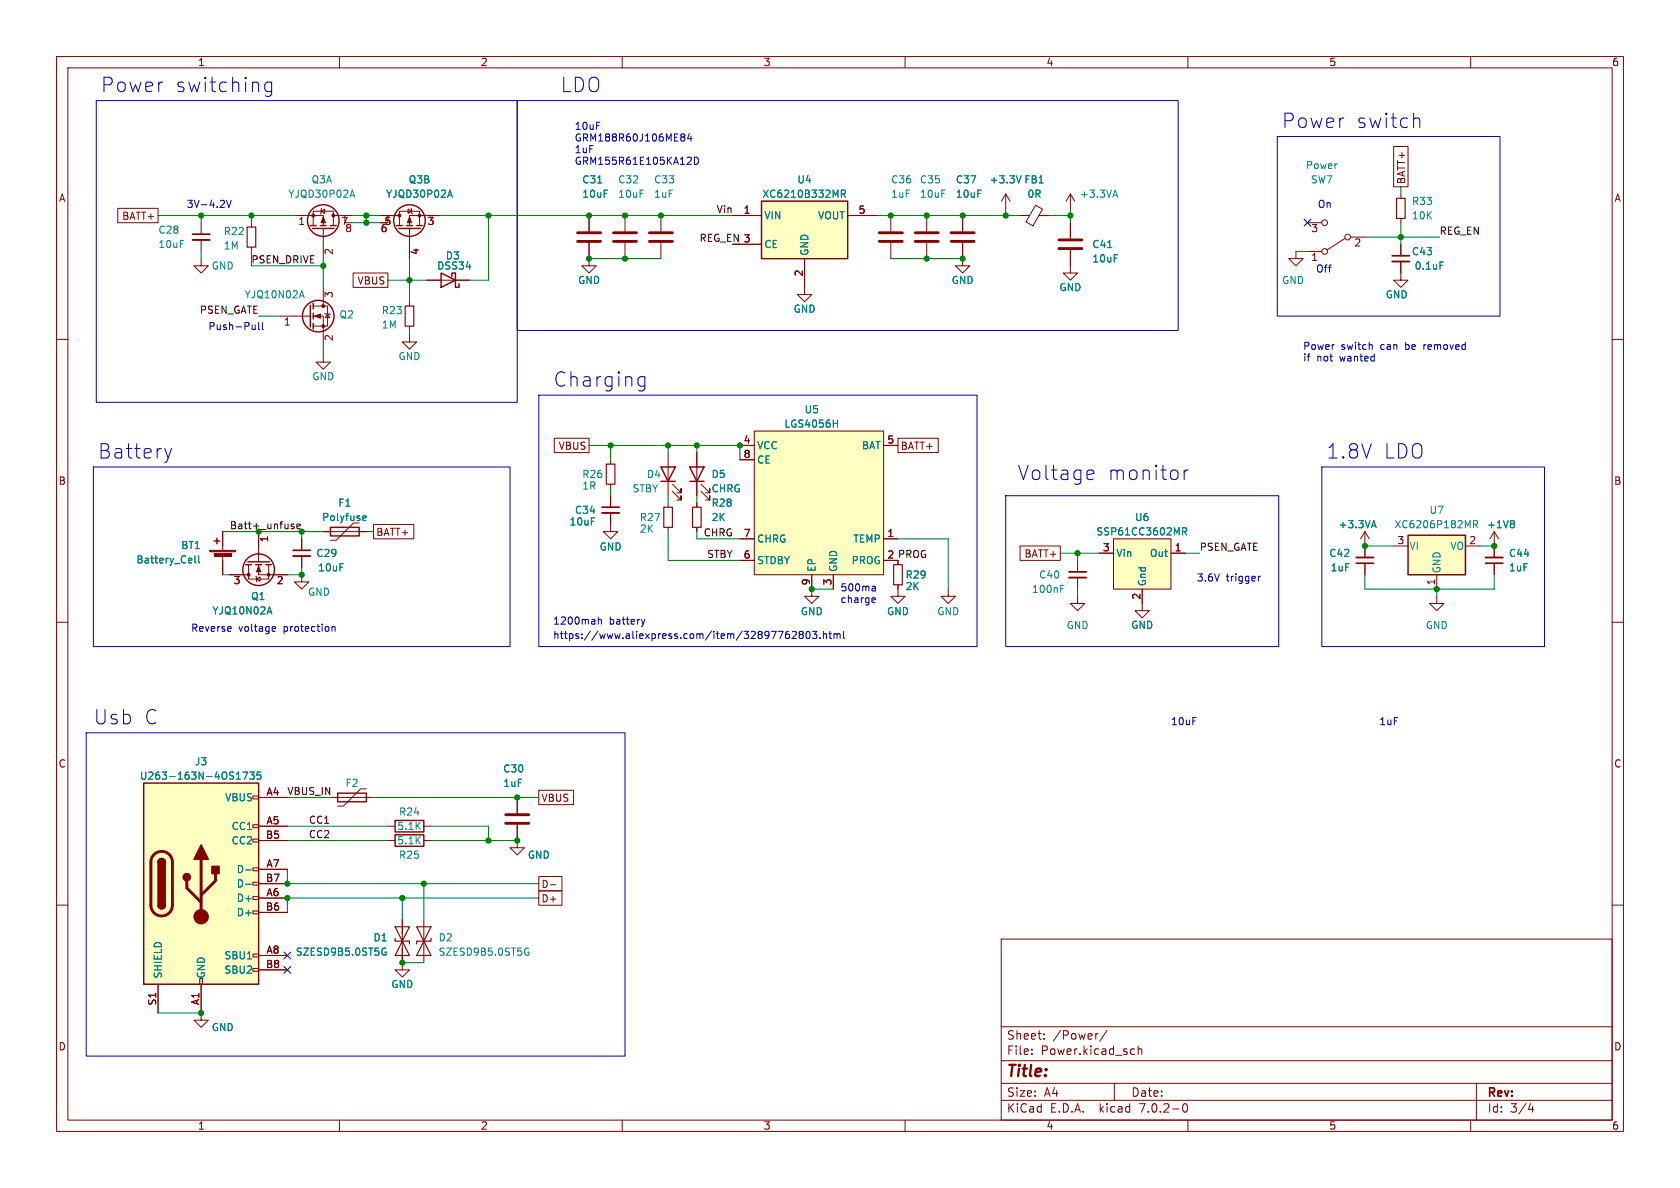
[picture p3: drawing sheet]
<svg xmlns="http://www.w3.org/2000/svg" width="297mm" height="210mm" viewBox="0 0 297 210" stroke-linecap="round" stroke-linejoin="round" font-family="sans-serif">
<g fill="none" stroke="#840000" stroke-width=".18">
<path d="M10 10h277v190h-277zM12 12h273v186h-273zM60 10v2M110 10v2M160 10v2M210 10v2M260 10v2M20.8 36.8h7.1v2.6h-7.1zM35.6 39.4v2M44.4 39.4v.7M52.1 38.1h5v1.8M55.4 39.9v-2.6h3.5v2.6"/>
<path d="M56.8 37.3l.6-.3v.7zM56.9 36.8l-.1 .2v.7l-.2 .1M58.9 38.1h3.3M61 38.1v1.3M61 39.4h1.2M67.3 39.4h1.2M67.3 38.1h3.3M68.6 38.1v1.3M70.6 39.9v-2.6h3.6v2.6M72.1 37l.7 .3-.7 .4zM72.6 36.8l.2 .2v.7l.1 .1M77.5 38.1h-5.1v1.8"/>
<path d="M104.1 38.1v2.8M110.5 38.1v2.8M116.8 38.1v2.8M129.5 38.1h5.1M149.9 38.1h5M157.5 38.1v2.8M163.8 38.1v2.8M170.2 38.1v2.8M177.8 34.3l.8 1.3M177.8 34.3v2.5M177.8 34.3l-.8 1.3M180.3 38.1h1.7"/>
<path d="M183.1 36.3l1.2 .7-1.7 2.9-1.2-.7zM183.7 38.1h1.7M189.2 34.3l-.7 1.3M189.2 34.3v2.5M189.2 39.4v2.8M189.2 34.3l.8 1.3M231.1 39.4h2.6M246.4 25.9h2.5v7.1h-2.5zM247.6 34.3v.8M247.6 38.6v.8M10 60h2M35.6 45.7v1.3h1.2l-1.2 1.3-1.3-1.3h1.3"/>
<path d="M35.6 42.4v2.1M44.4 43.7v.8M49.5 55.9h5.4M55.4 55.9h1.7v5.1M55.4 54.1h2.5v3.6h-2.5M57.1 40.4v5.3M57.1 50.8v3.3M57.4 55.4l.1 .1h.8l.1 .1M57.9 55.5l.4 .6h-.8zM62.4 48.3h6.2v2.5h-6.2zM72.4 59.2v1.3h1.3l-1.3 1.2-1.3-1.2h1.3M72.4 40.4v5.3"/>
<path d="M72.4 53.3v.8M72.4 57.7v.7M75.4 49.5h7.7M104.1 42.9v4.1h1.3l-1.3 1.3-1.2-1.3h1.2M110.5 42.9v2.8M116.8 42.9v2.8M129.5 43.2h5.1M142.2 45.7v6.4h1.3l-1.3 1.2-1.2-1.2h1.2M157.5 42.9v2.8M163.8 42.9v2.8M170.2 42.9v4.1h1.2l-1.2 1.3-1.3-1.3h1.3M189.2 44.2v4.1h1.3l-1.3 1.2-1.2-1.2h1.2"/>
<path d="M229.1 44.5v1.2h-1.3l1.3 1.3 1.3-1.3h-1.3M231.1 44.5h2.6M237.7 42.2l-3.1 2M238.8 41.9h2.5M247.6 46.2v3.3h1.3l-1.3 1.3-1.2-1.3h1.2M247.6 43.2v2M285 60h2M57.1 62.7v1.3h1.3l-1.3 1.3-1.2-1.3h1.2M98 77.5h6.1v2.5h-6.1zM130.8 78.7h2.5M133.3 76.2h22.9v25.4h-22.9zM156.2 78.7h2.5"/>
<path d="M158.7 77.5h7.2v2.5h-7.2zM39.4 94v3.3M39.4 98.3v3.3M43.9 99.8v2.6h3.6v-2.6M45.7 99.8v1.8h5.1M45.7 94v5.3M53.3 95.3v2M53.3 98.3v2M57.1 94h7.7M63.5 92.5h-1l-3.1 3h-1M66 92.7h7.2v2.6h-7.2zM107.9 90.7v3.3h-1.2l1.2 1.3 1.3-1.3h-1.3"/>
<path d="M107.9 81.3v.7M107.9 85.6v.8M107.9 87.6v2.1M118.1 80v7.6M118.1 88.9v.8M118.1 93.2v.8M118.9 86.9l1.5 1.5v-.8v.8h-.8M118.9 85.6l1.5 1.5v-.7v.7h-.8M123.2 80v7.6M123.2 88.9v.8M123.2 93.2v.8M124 86.9l1.5 1.5v-.8v.8h-.8"/>
<path d="M124 85.6l1.5 1.5v-.7v.7h-.8M130.8 95.3h2.5M130.8 99.1h2.5M130.8 81.3h2.5M156.2 99.1h2.5v.7M156.2 95.3h2.5M180.3 96.5h7.2v2.6h-7.2zM190.5 99.1v2M194.3 97.8h2.5M196.8 95.3h10.2v8.8h-10.2zM207 97.8h2.5M241.3 94l-.8 1.3"/>
<path d="M241.3 94v4.6M241.3 99.6v2M241.3 94l.8 1.3M246.4 96.5h2.5M259.1 96.5h2.5M264.2 94l-.8 1.3M264.2 94v4.6M264.2 99.6v2M264.2 94l.7 1.3M10 110h2M40.6 101.6h3.3M45.2 101.9l.1 .1v.7l.2 .2"/>
<path d="M45.3 102.4l.7-.4v.7zM53.3 101.6v1.3h1.3l-1.3 1.2-1.2-1.2h1.2M143.5 101.6v3.8h-1.3l1.3 1.3 1.3-1.3h-1.3M147.3 101.6v2.5M158.7 103.4v2h-1.2l1.2 1.3 1.3-1.3h-1.3M167.6 104.1v1.3h-1.2l1.2 1.3 1.3-1.3h-1.3M190.5 105.4v1.3h-1.3l1.3 1.3 1.3-1.3h-1.3M190.5 102.1v2M201.9 104.1v3.9h-1.2l1.2 1.2 1.3-1.2h-1.3M254 105.4v1.3h-1.3l1.3 1.3 1.3-1.3h-1.3M254 101.6v2.5M285 110h2"/>
<path d="M64.8 139.4h-1l-3.1 3.1h-1M95.2 139.7h6.2v2.5h-6.2zM10 160h2M44.7 158.5h1v.5h-1zM44.7 156h1v.5h-1zM44.7 153.4h1v.5h-1zM44.7 148.3h1v.5h-1zM44.7 145.8h1v.5h-1zM44.7 140.7h1v.5h-1zM45.7 148.6h5.1M45.7 146.1h5.1M45.7 141h5.1"/>
<path d="M45.7 158.8h5.1M45.7 153.7h5.1M45.7 156.2h5.1M58.4 141h7.6M68.6 148.6h1.2M68.6 146.1h1.2M74.9 148.6h1.3M74.9 146.1h1.3M91.4 145.8v4.1h1.3l-1.3 1.2-1.2-1.2h1.2M91.4 141v2.8M95.2 157.5h4.1v2.5h-4.1zM95.2 154.9h4.1v2.6h-4.1z"/>
<path d="M97.3 156.4h1M285 160h2M27.9 174v5.1M35.3 173h.5v1h-.5zM35.6 174v6.3h1.2l-1.2 1.3-1.3-1.3h1.3M44.7 171.2h1v.5h-1zM44.7 168.7h1v.5h-1zM44.7 161h1v.5h-1zM45.7 168.9h5.1M45.7 161.3h5.1M45.7 171.5h5.1M71.1 162.6v8.9h-1.3l1.3 1.2 1.3-1.2h-1.3"/>
<path d="M74.9 162.6v7.6M177 166h108v32h-108zM60 198v2M110 198v2M160 198v2M177 194.5h108M177 191.5h108M177 187.5h108M177 181.5h108M182.4 186.3v.1M182.4 185.5v.1M184.6 183.6v.1"/>
<path d="M184.6 182.8v.1M194 182.7h.1M195.7 182.1l-1.3 2M197 191.5v3M200.1 185.4l.5 .1M200.6 186.3l-.5 .1M201.2 185.5l.2-.1 .4 .1 .1 .9M201.2 184.9v1.5M209.2 195.2l.2-.1a.81 .81 0 0 1 .6 .6 .81 .81 0 0 1-.3 .8l-.1 .1a.81 .81 0 0 1-.4-1.4zM210 198v2M260 198v2M261 191.5v6.5"/>
<path d="M270.2 196.1h.9M270.9 195.6v1"/>
<circle cx="234.2" cy="39.4" r=".51"/>
<circle cx="234.2" cy="44.5" r=".51"/>
<circle cx="238.3" cy="41.9" r=".51"/>
</g>
<g fill="none" stroke="#008484" stroke-width=".18">
<path d="M62 34.5h.6M62.3 33.6l.4 1.3M79.2 34.5h.7M79.6 33.6l.4 1.3M148.7 34.3l.6-.1 .2-.2-.1-.3-.7-.1v1.3M149 34.3l.5 .6M180.5 31.1l-.4 1.2M196.8 34.5h.7M197.2 33.6l.4 1.3M53 52.3h.7M53.4 51.4l.4 1.3M254.6 46.3h.6"/>
<path d="M147.3 74.9h.7M148 74.2v1.3M34.5 98.3v1l.1 .2M35.1 98.3v1l.2 .2M64.2 92h.5M64.2 91.2h.4l.1 .3-.6 .1M209.1 94l.6-.1 .1-.2-.1-.3-.6-.1v1.3M209.4 94l.4 .6M242.6 92.9h.6M242.9 92l.4 1.3M260.5 92.7l.6-.1 .1-.1v-.4l-.7-.1v1.3M260.8 92.7l.4 .6"/>
<path d="M267.5 92l.2 .3-.2 .3 .2 .2v.3l-.2 .2M47.3 108.2h.6M47.6 107.3l.5 1.2M187.5 103.5h.6M41.8 137.7h.7M42.9 136.5h.9l-.6 1.2M44.1 136.5h.8l-.4 .5 .4 .1v.5l-.2 .1-.6-.1M46.1 136.5h-.6l-.1 .6 .2-.1h.4l.1 .2v.4l-.2 .1-.5-.1M43.4 153.8h1M43.4 156.3h1M43.7 169.5h.8M67.7 167.7h.5"/>
<path d="M68 168.3h.3v.4l-.3 .2-.3-.1M93 167.7h.4M93.3 168.3h.2v.4l-.2 .2-.3-.1"/>
</g>
<g fill="none" stroke="#840000" stroke-width=".51">
<path d="M102.1 42.7h4.1M102.1 41.1h4.1M108.5 42.7h4M108.5 41.1h4M114.8 42.7h4.1M114.8 41.1h4.1M155.4 42.7h4.1M155.4 41.1h4.1M161.8 42.7h4.1M161.8 41.1h4.1M168.1 42.7h4.1M168.1 41.1h4.1"/>
<path d="M187.2 43.9h4.1M187.2 42.4h4.1M27.2 151.1a1.9 1.9 0 0 1 2.1-.5 1.9 1.9 0 0 1 1.2 1.8v7.6a1.91 1.91 0 0 1-1.9 1.9 1.91 1.91 0 0 1-1.9-1.9v-7.8l.2-.6zM33 155.7v1.3l2.6 2.5M35.6 151.9v10.2M38.1 154.4v1.3l-2.5 2.5M89.4 145.5h4.1M89.4 144h4.1"/>
</g>
<path d="M34 42.4h3.1M246.1 46.2h3.1M51.8 98.3h3.1M106.4 90.7h3.1M239.8 98.6h3M262.6 98.6h3.1M189 102.1h3" fill="none" stroke="#840000" stroke-width=".33"/>
<path d="M34 41.4h3.1M246.1 45.2h3.1M51.8 97.3h3.1M106.4 89.7h3.1M239.8 99.6h3M262.6 99.6h3.1M189 101.1h3" fill="none" stroke="#840000" stroke-width=".3"/>
<g fill="none" stroke="#840000" stroke-width=".2">
<path d="M246.9 35.1h1.5v3.5h-1.5zM43.7 40.1h1.5v3.6h-1.5zM71.6 54.1h1.6v3.6h-1.6zM107.2 82h1.5v3.6h-1.5zM117.3 89.7h1.6v3.5h-1.6zM122.4 89.7h1.6v3.5h-1.6zM158 99.8h1.5v3.6h-1.5zM69.8 165.9v.5h2.6v.5M69.8 163.8h2.6l-1.3 2.6zM71.1 166.4l1.3 2.5h-2.6zM73.7 163.8h2.5l-1.3 2.6zM74.9 166.4l1.3 2.5h-2.5z"/>
<path d="M76.2 165.9v.5h-2.5v.5"/>
</g>
<g fill="none" stroke="#840000" stroke-width=".25">
<path d="M54.9 39.9h1M56.6 39.9h1.1M58.4 39.9h1M70.1 39.9h1M71.9 39.9h1M73.7 39.9h1M134.6 35.6h15.3v10.1h-15.3zM54.9 54v3.8M55.2 40.4h3.9M55.4 53.6v1M55.4 55.4v1M55.4 57.2v1"/>
<path d="M70.5 40.4h3.8M78 48.3l2.5 1.2-2.5 1.3zM79.9 48.9v-.6h.6v2.5h.7v-.6M37.8 95.6h1.1M38.4 95.1v1M43.4 99.8h1M43.8 99.3h3.8M45.2 99.8h1M47 99.8h1M58.4 93.2h5.1v1.5h-5.1zM116.8 82.6h2.6l-1.3 2.5zM116.8 85.1h2.6"/>
<path d="M121.9 82.6h2.6l-1.3 2.5zM121.9 85.1h2.6M248.9 94.6h10.2v7h-10.2zM25.4 138.4h20.3v35.6h-20.3zM27.9 152.4a.64 .64 0 0 1 .7-.6 .64 .64 0 0 1 .6 .6M59.7 140.2h5.1v1.5h-5.1zM69.8 147.6h5.1v2h-5.1zM69.8 145h5.1v2.1h-5.1zM27.9 160a.64 .64 0 0 0 .7 .7 .64 .64 0 0 0 .6-.7"/>
<circle cx="57.1" cy="39" r="2.79"/>
<circle cx="72.4" cy="39" r="2.79"/>
<circle cx="56.3" cy="55.9" r="2.79"/>
<circle cx="45.7" cy="100.7" r="2.79"/>
</g>
<g fill="#840000" stroke="#840000" stroke-width=".18">
<path d="M37.1 97.3h4.6v.2h-4.6z"/>
<path d="M37.9 97.9h3v.5h-3z"/>
<path d="M45.7 100.1l.4 1h-.8z"/>
<path d="M57.1 38.4l.4 1h-.7z"/>
<path d="M55.6 55.9l1-.4v.8z"/>
<path d="M72.4 38.4l.4 1h-.8z"/>
<circle cx="47.5" cy="101.6" r=".25"/>
<circle cx="43.9" cy="101.6" r=".25"/>
<circle cx="35.6" cy="162.1" r="1.27"/>
<circle cx="55.4" cy="38.1" r=".25"/>
<circle cx="58.9" cy="38.1" r=".25"/>
<circle cx="57.1" cy="57.7" r=".25"/>
<circle cx="57.1" cy="54.1" r=".25"/>
<circle cx="74.2" cy="38.1" r=".25"/>
<circle cx="70.6" cy="38.1" r=".25"/>
</g>
<g fill="#ffffc2" stroke="#ffffc2" stroke-width=".18">
<path d="M133.3 76.2h22.9v25.4h-22.9z"/>
<path d="M25.4 138.4h20.3v35.6h-20.3z"/>
<path d="M134.6 35.6h15.3v10.1h-15.3z"/>
<path d="M196.8 95.3h10.2v8.8h-10.2z"/>
<path d="M248.9 94.6h10.2v7h-10.2z"/>
</g>
<g fill="#840000" stroke="#840000" stroke-width=".25">
<path d="M27.9 160h1.3a.64 .64 0 0 1-.6 .7 .64 .64 0 0 1-.7-.7z"/>
<path d="M27.9 152.4h1.3v7.6h-1.3z"/>
<path d="M28.1 152a.64 .64 0 0 1 .7-.2 .64 .64 0 0 1 .4 .6h-1.3z"/>
<path d="M35.6 149.4l1.2 2.5h-2.5z"/>
<path d="M37.5 153.2h1.2v1.2h-1.2z"/>
<circle cx="33" cy="155.1" r=".63"/>
</g>
<path d="M51.6 93.1h.3l.1 .2-.2 .2h-.2M51.6 92.6l.3 .1M52.5 93.1l.6-.2-.1-.2-.3-.1-.2 .2 .1 .6h.4" fill="none" stroke="#000" stroke-width=".18"/>
<g fill="none" stroke="#0000c2" stroke-width=".18">
<path d="M17 17.8h74.4v53.3h-74.4zM48 14.5v2.1a.69 .69 0 0 1-1.1 .3M48 14.6l-.7-.1-.5 .5v.7l.3 .4 .2 .1 .7-.1M91.4 17.8h116.9v40.6h-116.9zM40 35.4l.5 1.3 .4-1.3M120.8 23.7l.3 .2-.3 .3 .3 .3v.2l-.3 .2M121.4 29.1h.8M121.9 23.6l-.3 .9h.7M122.2 24.1v.8M122.2 27.9v.4M122.8 27.8a.64 .64 0 0 1 .7 .6 .64 .64 0 0 1-.7 .7zM225.8 24.1h39.4v31.8h-39.4z"/>
<path d="M250.3 20.9l.6 .1 .1 .2v1.3M45.1 57.4v.9M45.1 58.1l-.3 .2M45.7 57v1.1l.2 .2M46.4 57v1.1l.2 .2M29.1 79.3l.6 1.7M30.3 79.3l-.6 1.7M95.2 69.9h77.5v44.4h-77.5zM113 68.1l.3 .2 .7-.2M113 66.7l.3-.1 .7 .1M114 66.6v2a.69 .69 0 0 1-.8 .5M242.4 60.9l.2 .2v.7"/>
<path d="M16.5 82.6h73.7v31.7h-73.7zM29.7 81l-.2 .6M177.8 87.6h48.3v26.7h-48.3zM192.5 83.1l.8 .1 .1 .5-1.2 .2M193.3 84.7l-.8 .1M209.3 83.1v1.7M210.1 83.1a.65 .65 0 0 0-.8 .5M233.7 82.6h39.3v31.7h-39.3zM48.3 110.8h.4v.3l-.6 .1M48.7 111.5l-.4 .1M58.7 110.9l.2-.1h.3v.8M58.7 110.8v.8"/>
<path d="M105.8 109.1v1.2M105.8 109.6l.2-.1h.3v.8M114 109.5l-.3 .8M139.5 111.6l-.4 .1a.86 .86 0 0 0 0 1.2l.4-.1 .1-.5-.3-.2h-.2l-.2 .2M140.1 111.7l.4-.1 .3 .4-.8 .9h.8M141.5 112.1l-.2-.2 .2-.3 .4 .1 .1 .1-.2 .3M141.5 112.1l-.2 .3v.4l.2 .1 .4-.1 .1-.2-.1-.3-.1-.2M141.5 112.1h.3M142.6 111.7l.2-.1a.68 .68 0 0 1 .4 .6 .68 .68 0 0 1-.4 .7l-.2-.1-.1-.4zM143.6 111.6h.8l-.4 .5 .4 .1v.6l-.2 .1-.6-.1M145 112.8v.1M145.6 111.6v1.3"/>
<path d="M145.6 112.1l.1-.1 .3 .1 .1 .8M146.5 112h.5M146.7 111.6v1.1l.3 .2M147.4 112.1l.4-.1 .2 .2M147.4 112v.9M148 112.2l.2-.2 .3 .1v.8M148 112.2v.7M149.1 111.6v1.1l.2 .2M154.3 103.6h.3l.2 .2v.7M154.3 105.7h.4l.1 .3-.6 .1M154.7 106.5h-.4M154.8 104.4l-.5 .1"/>
<path d="M154.8 103.9l-.5 .1M222.5 101.9v.8M222.8 101.9l-.3 .2M15.2 129.5h95.3v57.2h-95.3z"/>
</g>
<g fill="none" stroke="#008400" stroke-width=".18">
<path d="M27.9 38.1h24.2M35.6 38.1v1.3M44.4 38.1v1.3M62.2 38.1h5.1M62.2 39.4h5.1M64.8 38.1v1.3M77.5 38.1h52M86.4 38.1v11.4h-3.3M154.9 38.1h25.4M177.8 36.8v1.3M185.4 38.1h3.8M189.2 36.8v2.6"/>
<path d="M247.6 33v1.3M247.6 39.4v3.8M35.6 44.5v1.2M44.4 44.5v2.5h12.7M45.7 55.9h3.8M57.1 45.7v5.1M68.6 49.5h6.8M72.4 45.7v7.6M72.4 58.4v.8M104.1 45.7h12.7M157.5 45.7h12.7M229.1 44.5h2"/>
<path d="M241.3 41.9h13.2M57.1 61v1.7M104.1 78.7h26.7v2.6M107.9 78.7v2.6M118.1 78.7v1.3M123.2 78.7v1.3M39.4 94h17.7M53.3 94v1.3M64.8 94h1.2M107.9 86.4v1.2M118.1 94v5.1h12.7M118.1 87.6v1.3"/>
<path d="M123.2 94v1.3h7.6M123.2 87.6v1.3M158.7 95.3h8.9v8.8M187.5 97.8h6.8M190.5 97.8v1.3M209.5 97.8h2.6M241.3 96.5h5.1M261.6 96.5h2.6M39.4 101.6h1.2M53.3 100.3v1.3h-2.5M143.5 104.1h3.8M190.5 104.1v1.3"/>
<path d="M241.3 101.6v2.5h22.9v-2.5M254 104.1v1.3M50.8 153.7v2.5h44.4M50.8 148.6h17.8M50.8 141h7.6M50.8 146.1h17.8M66 141h29.2M71.1 158.8v3.8M74.9 156.2v6.4M76.2 146.1h10.2v2.5M76.2 148.6h15.2M95.2 158.8h-44.4v2.5"/>
<path d="M27.9 179.1h7.7M71.1 170.2h3.8"/>
</g>
<path d="M230.5 38.8l1.2 1.2M231.7 38.8l-1.2 1.2M50.2 168.3l1.2 1.2M50.2 170.8l1.2 1.3M51.4 168.3l-1.2 1.2M51.4 170.8l-1.2 1.3" fill="none" stroke="#000084" stroke-width=".18"/>
<g fill="#008400" stroke="#008400" stroke-width=".18">
<circle cx="35.6" cy="179.1" r=".46"/>
<circle cx="74.9" cy="156.2" r=".46"/>
<circle cx="71.1" cy="158.8" r=".46"/>
<circle cx="86.4" cy="148.6" r=".46"/>
<circle cx="91.4" cy="148.6" r=".46"/>
<circle cx="91.4" cy="141" r=".46"/>
<circle cx="71.1" cy="170.2" r=".46"/>
<circle cx="50.8" cy="158.8" r=".46"/>
<circle cx="50.8" cy="156.2" r=".46"/>
<circle cx="241.3" cy="96.5" r=".46"/>
<circle cx="264.2" cy="96.5" r=".46"/>
<circle cx="254" cy="104.1" r=".46"/>
<circle cx="190.5" cy="97.8" r=".46"/>
<circle cx="110.5" cy="38.1" r=".46"/>
<circle cx="116.8" cy="38.1" r=".46"/>
<circle cx="72.4" cy="49.5" r=".46"/>
<circle cx="104.1" cy="45.7" r=".46"/>
<circle cx="104.1" cy="38.1" r=".46"/>
<circle cx="86.4" cy="38.1" r=".46"/>
<circle cx="64.8" cy="38.1" r=".46"/>
<circle cx="64.8" cy="39.4" r=".46"/>
<circle cx="118.1" cy="78.7" r=".46"/>
<circle cx="107.9" cy="78.7" r=".46"/>
<circle cx="130.8" cy="78.7" r=".46"/>
<circle cx="143.5" cy="104.1" r=".46"/>
<circle cx="44.4" cy="38.1" r=".46"/>
<circle cx="35.6" cy="38.1" r=".46"/>
<circle cx="157.5" cy="38.1" r=".46"/>
<circle cx="163.8" cy="38.1" r=".46"/>
<circle cx="177.8" cy="38.1" r=".46"/>
<circle cx="170.2" cy="38.1" r=".46"/>
<circle cx="123.2" cy="78.7" r=".46"/>
<circle cx="110.5" cy="45.7" r=".46"/>
<circle cx="163.8" cy="45.7" r=".46"/>
<circle cx="170.2" cy="45.7" r=".46"/>
<circle cx="53.3" cy="94" r=".46"/>
<circle cx="53.3" cy="101.6" r=".46"/>
<circle cx="57.1" cy="47" r=".46"/>
<circle cx="247.6" cy="41.9" r=".46"/>
<circle cx="189.2" cy="38.1" r=".46"/>
</g>
<g font-size="3.5" fill="#0000c2">
<text x="17.8" y="16.5">Power</text>
<text x="30.8" y="16.5">switching</text>
<text x="99.1" y="16.5">LDO</text>
<text x="226.6" y="22.9">Power</text>
<text x="239.6" y="22.9">switch</text>
<text x="97.8" y="68.6">Charging</text>
<text x="17.3" y="81.3">Battery</text>
<text x="234.4" y="81.3">1.8V</text>
<text x="244.5" y="81.3">LDO</text>
<text x="179.8" y="85.1">Voltage</text>
<text x="195.7" y="85.1">monitor</text>
<text x="16.5" y="128.3">Usb</text>
<text x="25.3" y="128.3">C</text>
</g>
<text font-size="2.8" fill="#840000" x="178" y="190.8">Title:</text>
<g font-size="2.1" fill="#840000">
<text x="178" y="183.9">Sheet:</text>
<text x="186.2" y="183.9">/Power/</text>
<text x="178" y="186.6">File:</text>
<text x="184" y="186.6">Power.kicad_sch</text>
<text x="178" y="196.8">KiCad</text>
<text x="178" y="194">Size:</text>
<text x="184.6" y="194">A4</text>
<text x="185.7" y="196.8">E.D.A.</text>
<text x="194.4" y="196.8">kicad</text>
<text x="200" y="194">Date:</text>
<text x="201.5" y="196.8">7.0.2-0</text>
<text x="263" y="194.2">Rev:</text>
<text x="263" y="196.8">Id:</text>
<text x="267" y="196.8">3/4</text>
</g>
<g font-size="1.8" fill="#840000">
<text x="35" y="11.8">1</text>
<text x="85" y="11.8">2</text>
<text x="135" y="11.8">3</text>
<text x="185" y="11.8">4</text>
<text x="235" y="11.8">5</text>
<text x="285" y="11.8">6</text>
<text x="10.4" y="35.8">A</text>
<text x="248.6" y="32.5" transform="rotate(-90 248.6 32.5)">BATT+</text>
<text x="285.4" y="35.8">A</text>
<text x="21.5" y="39">BATT+</text>
<text x="52.7" y="40">1</text>
<text x="60.3" y="40">7</text>
<text x="61" y="41.3">8</text>
<text x="67.2" y="41.3">6</text>
<text x="67.9" y="40">5</text>
<text x="75.5" y="40">3</text>
<text x="131.4" y="37.8">1</text>
<text x="151.7" y="37.8">5</text>
<text x="231.7" y="41.3">3</text>
<text x="59.1" y="45.1" transform="rotate(-90 59.1 45.1)">2</text>
<text x="74.3" y="45.1" transform="rotate(-90 74.3 45.1)">4</text>
<text x="131.4" y="42.9">3</text>
<text x="231.7" y="46.4">1</text>
<text x="239.4" y="43.8">2</text>
<text x="59.1" y="52.7" transform="rotate(-90 59.1 52.7)">3</text>
<text x="63.1" y="50.4">VBUS</text>
<text x="142" y="48.9" transform="rotate(-90 142 48.9)">2</text>
<text x="50.1" y="57.8">1</text>
<text x="59.1" y="60.4" transform="rotate(-90 59.1 60.4)">2</text>
<text x="98.6" y="79.7">VBUS</text>
<text x="131.4" y="78.5">4</text>
<text x="131.4" y="81">8</text>
<text x="156.8" y="78.5">5</text>
<text x="159.2" y="79.7">BATT+</text>
<text x="10.3" y="85.8">B</text>
<text x="285.3" y="85.8">B</text>
<text x="47.6" y="95.9" transform="rotate(-90 47.6 95.9)">1</text>
<text x="66.5" y="94.9">BATT+</text>
<text x="131.4" y="95">7</text>
<text x="156.8" y="95">1</text>
<text x="131.4" y="98.8">6</text>
<text x="156.8" y="98.8">2</text>
<text x="181" y="98.7">BATT+</text>
<text x="194.9" y="97.5">3</text>
<text x="207.6" y="97.5">1</text>
<text x="247" y="96.3">3</text>
<text x="259.7" y="96.3">2</text>
<text x="41.2" y="103.5">3</text>
<text x="48.9" y="103.5">2</text>
<text x="143.3" y="103.5" transform="rotate(-90 143.3 103.5)">9</text>
<text x="147.1" y="103.5" transform="rotate(-90 147.1 103.5)">3</text>
<text x="201.7" y="106.1" transform="rotate(-90 201.7 106.1)">2</text>
<text x="253.7" y="103.5" transform="rotate(-90 253.7 103.5)">1</text>
<text x="10.3" y="135.8">C</text>
<text x="285.3" y="135.8">C</text>
<text x="47" y="140.7">A4</text>
<text x="95.7" y="141.9">VBUS</text>
<text x="47" y="148.3">B5</text>
<text x="47" y="145.8">A5</text>
<text x="47" y="156">B7</text>
<text x="47" y="153.4">A7</text>
<text x="47" y="161">B6</text>
<text x="47" y="158.5">A6</text>
<text x="95.7" y="159.7">D+</text>
<text x="95.7" y="157.1">D-</text>
<text x="47" y="171.2">B8</text>
<text x="47" y="168.7">A8</text>
<text x="27.7" y="177.8" transform="rotate(-90 27.7 177.8)">S1</text>
<text x="35.3" y="177.7" transform="rotate(-90 35.3 177.7)">A1</text>
<text x="10.3" y="185.8">D</text>
<text x="285.3" y="185.8">D</text>
<text x="35" y="199.8">1</text>
<text x="85" y="199.8">2</text>
<text x="135" y="199.8">3</text>
<text x="185" y="199.8">4</text>
<text x="235" y="199.8">5</text>
<text x="285" y="199.8">6</text>
</g>
<g font-size="1.8" fill="#0000c2">
<text x="101.6" y="23">10uF</text>
<text x="101.6" y="25.1">GRM188R60J106ME84</text>
<text x="101.6" y="27.2">1uF</text>
<text x="101.6" y="29.2">GRM155R61E105KA12D</text>
<text x="33" y="36.8">3V-4.2V</text>
<text x="232.9" y="36.8">On</text>
<text x="232.5" y="48.3">Off</text>
<text x="36.8" y="58.4">Push-Pull</text>
<text x="230.4" y="61.9">Power</text>
<text x="230.4" y="64">if</text>
<text x="232.8" y="64">not</text>
<text x="236.9" y="64">wanted</text>
<text x="237.1" y="61.9">switch</text>
<text x="244.1" y="61.9">can</text>
<text x="248.6" y="61.9">be</text>
<text x="251.9" y="61.9">removed</text>
<text x="148.6" y="104.6">500ma</text>
<text x="148.6" y="106.7">charge</text>
<text x="211.6" y="102.9">3.6V</text>
<text x="216.8" y="102.9">trigger</text>
<text x="33.8" y="111.8">Reverse</text>
<text x="42.2" y="111.8">voltage</text>
<text x="50.2" y="111.8">protection</text>
<text x="97.8" y="110.5">1200mah</text>
<text x="97.8" y="113">https://www.aliexpress.com/item/32897762803.html</text>
<text x="107.7" y="110.5">battery</text>
<text x="207" y="128.3">10uF</text>
<text x="243.8" y="128.3">1uF</text>
</g>
<g font-size="1.8" fill="#008484">
<text x="50.9" y="35.1">YJQD30P02A</text>
<text x="55" y="32.6">Q3A</text>
<text x="68.2" y="35.1">YJQD30P02A</text>
<text x="72.2" y="32.6">Q3B</text>
<text x="102.9" y="32.6">C31</text>
<text x="102.9" y="35.1">10uF</text>
<text x="109.2" y="32.6">C32</text>
<text x="109.2" y="35.1">10uF</text>
<text x="115.6" y="32.6">C33</text>
<text x="115.6" y="35.1">1uF</text>
<text x="134.7" y="35.1">XC6210B332MR</text>
<text x="140.9" y="32.6">U4</text>
<text x="157.5" y="32.6">C36</text>
<text x="157.5" y="35.1">1uF</text>
<text x="162.6" y="32.6">C35</text>
<text x="162.6" y="35.1">10uF</text>
<text x="168.9" y="32.6">C37</text>
<text x="168.9" y="35.1">10uF</text>
<text x="174.9" y="32.6">+3.3V</text>
<text x="181" y="32.6">FB1</text>
<text x="181.6" y="35.1">0R</text>
<text x="190.9" y="35.1">+3.3VA</text>
<text x="230.8" y="30">Power</text>
<text x="231.7" y="32.6">SW7</text>
<text x="27.9" y="41.5">C28</text>
<text x="39.5" y="41.7">R22</text>
<text x="135.1" y="38.9">VIN</text>
<text x="144.5" y="38.9">VOUT</text>
<text x="249.6" y="36.4">R33</text>
<text x="249.6" y="38.9">10K</text>
<text x="27.9" y="44">10uF</text>
<text x="37.4" y="47.8">GND</text>
<text x="39.5" y="44.3">1M</text>
<text x="77.2" y="47.8">DSS34</text>
<text x="78.7" y="46">D3</text>
<text x="135.1" y="44">CE</text>
<text x="143.1" y="45.2" transform="rotate(-90 143.1 45.2)">GND</text>
<text x="193" y="44">C41</text>
<text x="193" y="46.5">10uF</text>
<text x="249.6" y="45.3">C43</text>
<text x="250" y="47.8">0.1uF</text>
<text x="43.2" y="52.9">YJQ10N02A</text>
<text x="102.1" y="50.4">GND</text>
<text x="168.2" y="50.4">GND</text>
<text x="187.2" y="51.6">GND</text>
<text x="226.6" y="50.4">GND</text>
<text x="244.9" y="52.9">GND</text>
<text x="60" y="56.5">Q2</text>
<text x="67.4" y="55.7">R23</text>
<text x="67.4" y="58.2">1M</text>
<text x="140.2" y="55.4">GND</text>
<text x="70.4" y="63.8">GND</text>
<text x="55.2" y="67.4">GND</text>
<text x="138.6" y="75.8">LGS4056H</text>
<text x="142.2" y="73.2">U5</text>
<text x="133.9" y="79.6">VCC</text>
<text x="133.9" y="82.1">CE</text>
<text x="152.2" y="79.6">BAT</text>
<text x="59.7" y="89.7">F1</text>
<text x="102.9" y="84.6">R26</text>
<text x="102.9" y="86.7">1R</text>
<text x="111.8" y="87.2">STBY</text>
<text x="114.3" y="84.6">D4</text>
<text x="125.7" y="89.7">R28</text>
<text x="125.7" y="84.6">D5</text>
<text x="125.7" y="87.2">CHRG</text>
<text x="56.9" y="92.3">Polyfuse</text>
<text x="100.6" y="93">10uF</text>
<text x="101.6" y="91">C34</text>
<text x="113" y="92.3">R27</text>
<text x="113" y="94.3">2K</text>
<text x="125.7" y="92.3">2K</text>
<text x="193.8" y="94.8">SSP61CC3602MR</text>
<text x="200.6" y="92.3">U6</text>
<text x="236.6" y="93.5">+3.3VA</text>
<text x="246.5" y="93.5">XC6206P182MR</text>
<text x="252.7" y="91">U7</text>
<text x="262.8" y="93.5">+1V8</text>
<text x="24.1" y="99.8">Battery_Cell</text>
<text x="32" y="97.2">BT1</text>
<text x="55.9" y="98.6">C29</text>
<text x="56.2" y="101.2">10uF</text>
<text x="106" y="97.5">GND</text>
<text x="133.9" y="99.9">STDBY</text>
<text x="133.9" y="96.1">CHRG</text>
<text x="144.3" y="101.1" transform="rotate(-90 144.3 101.1)">EP</text>
<text x="148.1" y="101.1" transform="rotate(-90 148.1 101.1)">GND</text>
<text x="150.4" y="99.9">PROG</text>
<text x="150.7" y="96.1">TEMP</text>
<text x="197.4" y="98.6">Vin</text>
<text x="203.2" y="98.6">Out</text>
<text x="234.9" y="98.6">C42</text>
<text x="235.2" y="101.2">1uF</text>
<text x="249.2" y="97.3">VI</text>
<text x="254.8" y="101.3" transform="rotate(-90 254.8 101.3)">GND</text>
<text x="256.3" y="97.3">VO</text>
<text x="266.7" y="98.6">C44</text>
<text x="266.7" y="101.2">1uF</text>
<text x="44.3" y="106.2">Q1</text>
<text x="54.4" y="105.5">GND</text>
<text x="160" y="102.4">R29</text>
<text x="160" y="104.5">2K</text>
<text x="182.4" y="105">100nF</text>
<text x="183.6" y="102.4">C40</text>
<text x="202.8" y="103.6" transform="rotate(-90 202.8 103.6)">Gnd</text>
<text x="37.5" y="108.8">YJQ10N02A</text>
<text x="141.5" y="108.9">GND</text>
<text x="156.8" y="108.9">GND</text>
<text x="165.6" y="108.9">GND</text>
<text x="188.5" y="111.4">GND</text>
<text x="199.9" y="111.3">GND</text>
<text x="252" y="111.4">GND</text>
<text x="24.7" y="138">U263-163N-4OS1735</text>
<text x="34.4" y="135.4">J3</text>
<text x="88.9" y="136.7">C30</text>
<text x="39.7" y="141.8">VBUS</text>
<text x="61" y="139.3">F2</text>
<text x="88.9" y="139.3">1uF</text>
<text x="40.8" y="146.9">CC1</text>
<text x="40.8" y="149.4">CC2</text>
<text x="70.2" y="149.4">5.1K</text>
<text x="70.2" y="146.9">5.1K</text>
<text x="70.5" y="144.3">R24</text>
<text x="41.7" y="154.5">D-</text>
<text x="70.5" y="152">R25</text>
<text x="93.3" y="152">GND</text>
<text x="41.7" y="159.6">D+</text>
<text x="41.7" y="157">D-</text>
<text x="41.7" y="162.1">D+</text>
<text x="66" y="166.6">D1</text>
<text x="77.5" y="166.6">D2</text>
<text x="28.8" y="173" transform="rotate(-90 28.8 173)">SHIELD</text>
<text x="36.4" y="173" transform="rotate(-90 36.4 173)">GND</text>
<text x="39.6" y="169.7">SBU1</text>
<text x="39.6" y="172.3">SBU2</text>
<text x="52.2" y="169.1">SZESD9B5.0ST5G</text>
<text x="77.5" y="169.1">SZESD9B5.0ST5G</text>
<text x="69.1" y="174.8">GND</text>
<text x="37.4" y="182.4">GND</text>
</g>
<g font-size="1.8">
<text x="126.6" y="37.8">Vin</text>
<text x="254.5" y="41.6">REG_EN</text>
<text x="44.4" y="46.6">PSEN_DRIVE</text>
<text x="35.2" y="55.5">PSEN_GATE</text>
<text x="124.3" y="94.9">CHRG</text>
<text x="124.9" y="98.7">STBY</text>
<text x="156.8" y="98.8">2 PROG</text>
<text x="212.1" y="97.4">PSEN_GATE</text>
<text x="50.8" y="140.6">VBUS_IN</text>
<text x="54.6" y="148.2">CC2</text>
<text x="54.6" y="145.7">CC1</text>
</g>
<g font-size="1.8" fill="#008400">
<text x="123.5" y="42.8">REG_EN 3</text>
<text x="40.6" y="93.6">Batt+_unfuse</text>
</g>
</svg>
